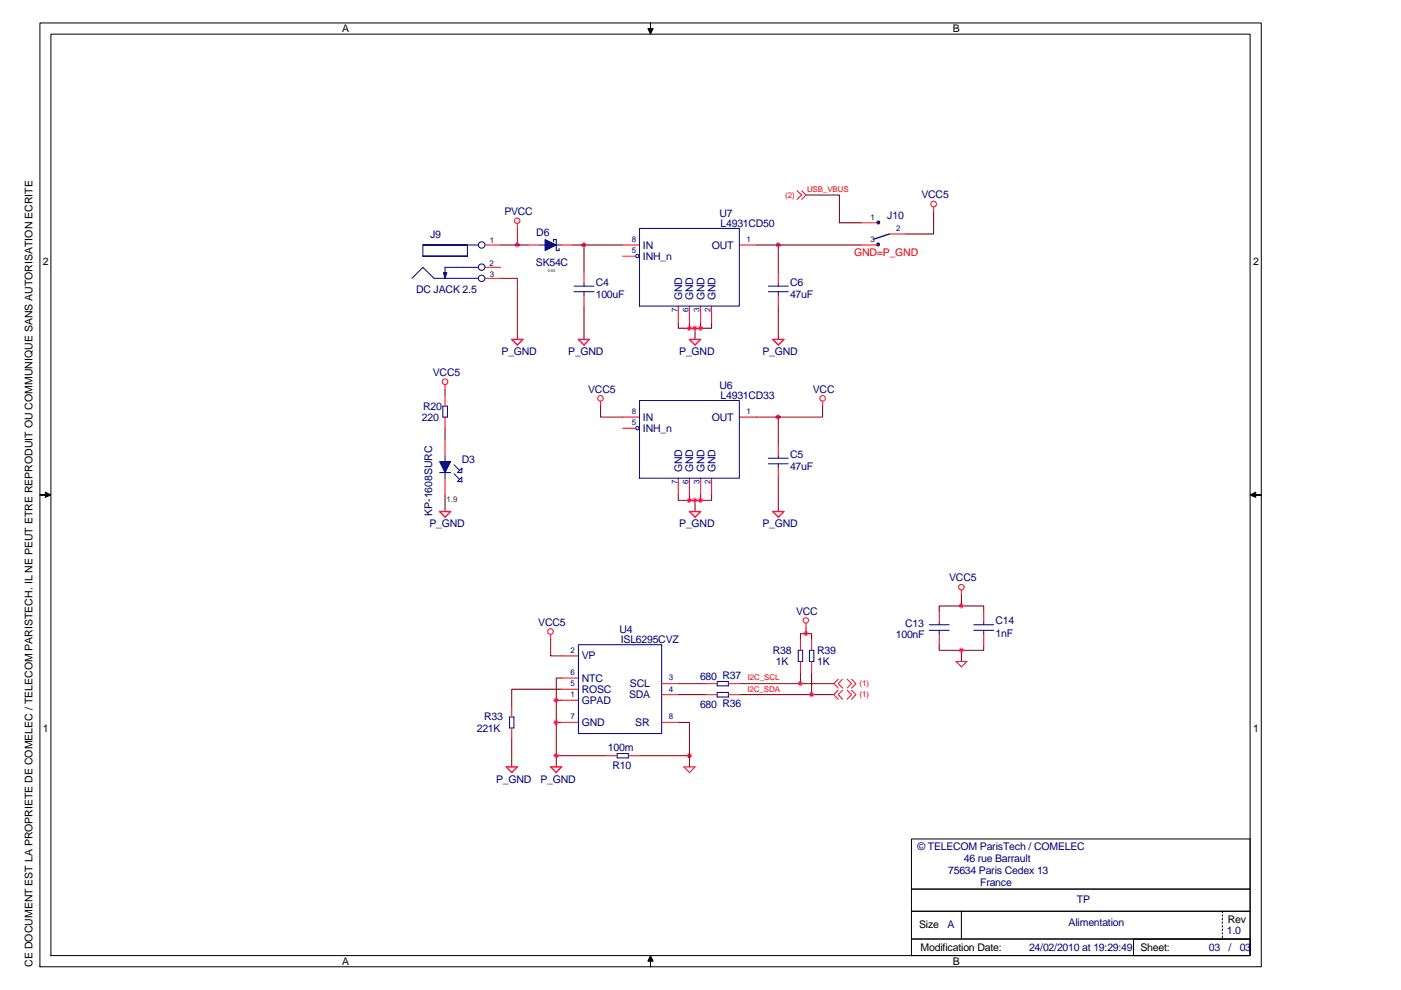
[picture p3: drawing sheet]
<svg xmlns="http://www.w3.org/2000/svg" width="297mm" height="210mm" viewBox="0 0 297 210" stroke-linecap="round" stroke-linejoin="round" font-family="sans-serif">
<path d="M106.2 59h3.5v13M109.7 48.4v3.5" fill="none" stroke="#800000" stroke-width=".21"/>
<circle cx="109.7" cy="51.9" r=".45" fill="#f0f"/>
<circle cx="109.7" cy="51.9" r=".45" fill="none" stroke="#f0f" stroke-width=".21"/>
<path d="M143.8 104.9v1.2h7.1v-1.2M148.5 104.9v1.2" fill="none" stroke="#800000" stroke-width=".21"/>
<circle cx="148.5" cy="106.1" r=".46" fill="#f0f"/>
<circle cx="148.5" cy="106.1" r=".46" fill="none" stroke="#f0f" stroke-width=".21"/>
<path d="M146.2 104.9v1.2" fill="none" stroke="#800000" stroke-width=".21"/>
<circle cx="146.1" cy="106.1" r=".45" fill="#f0f"/>
<circle cx="146.1" cy="106.1" r=".45" fill="none" stroke="#f0f" stroke-width=".21"/>
<path d="M147.4 106.1v2.4" fill="none" stroke="#800000" stroke-width=".21"/>
<circle cx="147.3" cy="106.1" r=".45" fill="#f0f"/>
<circle cx="147.3" cy="106.1" r=".45" fill="none" stroke="#f0f" stroke-width=".21"/>
<path d="M143.8 68.5v1.1h7.1v-1.1M148.5 68.5v1.1" fill="none" stroke="#800000" stroke-width=".21"/>
<circle cx="148.5" cy="69.6" r=".46" fill="#f0f"/>
<circle cx="148.5" cy="69.6" r=".46" fill="none" stroke="#f0f" stroke-width=".21"/>
<path d="M146.2 68.5v1.1" fill="none" stroke="#800000" stroke-width=".21"/>
<circle cx="146.1" cy="69.6" r=".45" fill="#f0f"/>
<circle cx="146.1" cy="69.6" r=".45" fill="none" stroke="#f0f" stroke-width=".21"/>
<path d="M147.4 69.6v2.4" fill="none" stroke="#800000" stroke-width=".21"/>
<circle cx="147.3" cy="69.6" r=".45" fill="#f0f"/>
<circle cx="147.3" cy="69.6" r=".45" fill="none" stroke="#f0f" stroke-width=".21"/>
<path d="M165 51.9v5.9M123.8 64.9v7.1" fill="none" stroke="#800000" stroke-width=".21"/>
<circle cx="165" cy="51.9" r=".45" fill="#f0f"/>
<circle cx="165" cy="51.9" r=".45" fill="none" stroke="#f0f" stroke-width=".21"/>
<path d="M160.3 51.9h22.4M165 64.9v7.1M165 88.4v5.9M165 101.4v7.1" fill="none" stroke="#800000" stroke-width=".21"/>
<circle cx="165" cy="88.4" r=".45" fill="#f0f"/>
<circle cx="165" cy="88.4" r=".45" fill="none" stroke="#f0f" stroke-width=".21"/>
<path d="M123.8 51.9v5.9M94.4 82.5v1.2M94.4 90.8v2.3M127.3 86.1v2.3h4.7M174.4 86.1v2.3h-14.1M94.4 104.9v3.6" fill="none" stroke="#800000" stroke-width=".21"/>
<circle cx="123.8" cy="51.9" r=".46" fill="#f0f"/>
<circle cx="123.8" cy="51.9" r=".46" fill="none" stroke="#f0f" stroke-width=".21"/>
<path d="M106.2 51.9h5.9M121.5 51.9h10.5M170.9 41.4h7.1v5.8h4.7M197.9 44.9v4.7h-5.8M117.9 153.2h1.2M119.1 143.8h-1.2v18.8" fill="none" stroke="#800000" stroke-width=".21"/>
<circle cx="117.9" cy="153.2" r=".46" fill="#f0f"/>
<circle cx="117.9" cy="153.2" r=".46" fill="none" stroke="#f0f" stroke-width=".21"/>
<path d="M116.8 135.5v3.6h2.3M199.1 129.6v-1.1h9.5v1.1M203.8 126.1v2.4M108.5 156.7v5.9M119.1 146.1h-10.6v3.5" fill="none" stroke="#800000" stroke-width=".21"/>
<circle cx="203.8" cy="128.4" r=".45" fill="#f0f"/>
<circle cx="203.8" cy="128.4" r=".45" fill="none" stroke="#f0f" stroke-width=".21"/>
<path d="M199.1 136.7v1.2h9.5v-1.2M203.8 137.9v2.4" fill="none" stroke="#800000" stroke-width=".21"/>
<circle cx="203.8" cy="137.9" r=".44" fill="#f0f"/>
<circle cx="203.8" cy="137.9" r=".44" fill="none" stroke="#f0f" stroke-width=".21"/>
<path d="M117.9 160.2h10.6" fill="none" stroke="#800000" stroke-width=".21"/>
<circle cx="117.9" cy="160.2" r=".46" fill="#f0f"/>
<circle cx="117.9" cy="160.2" r=".46" fill="none" stroke="#f0f" stroke-width=".21"/>
<path d="M135.6 160.2h10.6" fill="none" stroke="#800000" stroke-width=".21"/>
<circle cx="146.1" cy="160.2" r=".45" fill="#f0f"/>
<circle cx="146.1" cy="160.2" r=".45" fill="none" stroke="#f0f" stroke-width=".21"/>
<path d="M143.8 153.2h2.4v9.4M143.8 144.9h5.9M143.8 147.3h5.9M156.8 144.9h20M156.8 147.3h20M169.7 142.6v2.3" fill="none" stroke="#800000" stroke-width=".21"/>
<circle cx="169.7" cy="144.9" r=".45" fill="#f0f"/>
<circle cx="169.7" cy="144.9" r=".45" fill="none" stroke="#f0f" stroke-width=".21"/>
<path d="M172.1 142.6v4.7" fill="none" stroke="#800000" stroke-width=".21"/>
<circle cx="172.1" cy="147.3" r=".45" fill="#f0f"/>
<circle cx="172.1" cy="147.3" r=".45" fill="none" stroke="#f0f" stroke-width=".21"/>
<path d="M169.7 135.5v-1.1h2.4v1.1M170.9 133.2v1.2" fill="none" stroke="#800000" stroke-width=".21"/>
<circle cx="170.9" cy="134.3" r=".45" fill="#f0f"/>
<circle cx="170.9" cy="134.3" r=".45" fill="none" stroke="#f0f" stroke-width=".21"/>
<path d="M117.9 148.5h1.2" fill="none" stroke="#800000" stroke-width=".21"/>
<circle cx="117.9" cy="148.4" r=".46" fill="#f0f"/>
<circle cx="117.9" cy="148.4" r=".46" fill="none" stroke="#f0f" stroke-width=".21"/>
<g fill="none" stroke="#f00" stroke-width=".21">
<path d="M102.9 51.9h3.3M102.9 56.7h3.3M102.9 59h3.3M132 51.9h3.6M132 54.3h2.8M156.8 51.9h3.5M143.8 64.9v3.6M146.2 64.9v3.6M148.5 64.9v3.6M150.9 64.9v3.6M132 88.4h3.6M132 90.8h2.8"/>
<path d="M156.8 88.4h3.5M143.8 101.4v3.5M146.2 101.4v3.5M148.5 101.4v3.5M150.9 101.4v3.5"/>
</g>
<g fill="none" stroke="#000080" stroke-width=".21">
<path d="M87.3 59l2.4-2.3 2.3 2.3h9.4M89.7 54.3h9.4h-9.4M89.7 51.9h9.4h-9.4M89.7 51.9v2.4M94.1 51.9h7.3M99.1 51.9v2.4M101.4 56.7h-7v2.3M135.6 48.4h21.2v16.5h-21.2zM135.6 84.9h21.2v16.5h-21.2z"/>
<circle cx="102.1" cy="51.9" r=".69"/>
<circle cx="102.1" cy="56.6" r=".69"/>
<circle cx="102.1" cy="59" r=".69"/>
<circle cx="135.1" cy="54.3" r=".35"/>
<circle cx="135.1" cy="90.8" r=".35"/>
</g>
<path d="M94 57.8h.7l-.3 1.2z" fill="#000080"/>
<g fill="none" stroke="#000080" stroke-width=".21">
<path d="M94 57.8h.7l-.3 1.2zM121.7 60.7h4.2M121.7 61.8h4.2M123.8 60.2v.5M123.8 61.8v.8M162.9 60.7h4.2M162.9 61.8h4.2M165 60.2v.5M165 61.8v.8M94.4 96.7v1.2M96.3 98.6l1.1 1.1M97.9 99.3h.1"/>
<path d="M97.9 99.3v.9h-.9zM162.9 97.2h4.2M162.9 98.3h4.2M165 96.7v.5M165 98.3v.8M96.3 100.5l1.1 1.1M97 102.1l.9-.9v.9z"/>
</g>
<g fill="none" stroke="#f00" stroke-width=".21">
<path d="M109.7 47.5v.9M123.8 57.8v2.4M165 57.8v2.4M123.8 62.6v2.3M165 62.6v2.3M94.4 93.1v3.6M165 94.3v2.4M165 99.1v2.3M174.4 85.1v1M94.4 101.4v3.5"/>
<circle cx="109.6" cy="46.8" r=".59"/>
<circle cx="174.4" cy="84.5" r=".59"/>
</g>
<path d="M97.9 102.1h.1" fill="none" stroke="#0ff" stroke-width=".23"/>
<path d="M93.2 97.9h2.3l-1.1 2.3z" fill="#000080"/>
<path d="M114.4 51.9h1.2M117.3 50.8v.5M117.9 51.9h1.2M93.2 97.9h2.3l-1.1 2.3zM93.2 100.2h2.3M94.4 100.2v1.2" fill="none" stroke="#000080" stroke-width=".21"/>
<g fill="none" stroke="#f00" stroke-width=".21">
<path d="M112.1 51.9h2.3M119.1 51.9h2.4M197.9 43.9v1M94.4 81.6v.9M127.3 85.1v1"/>
<circle cx="197.9" cy="43.3" r=".59"/>
<circle cx="94.4" cy="80.9" r=".6"/>
<circle cx="127.3" cy="84.5" r=".59"/>
</g>
<g fill="#000">
<path d="M137.9 4.9v1.2h.6l-.6 1.1-.5-1.1h.5z" fill-rule="evenodd"/>
<path d="M8.5 104.9h1.1v-.5l1.2 .5-1.2 .6v-.6z" fill-rule="evenodd"/>
<path d="M265 104.9l1.2-.5v.5h1.2h-1.2v.6z" fill-rule="evenodd"/>
<path d="M137.9 202.6l.6 1.2h-.6v1.2v-1.2h-.5z" fill-rule="evenodd"/>
</g>
<g fill="none" stroke="#000" stroke-width=".21">
<path d="M8.5 4.9h258.9v200.1h-258.9zM10.8 7.2h254.2v195.4h-254.2zM137.9 4.9v1.2h.6l-.6 1.1-.5-1.1h.5zM8.5 104.9h1.1v-.5l1.2 .5-1.2 .6v-.6zM265 104.9l1.2-.5v.5h1.2h-1.2v.6zM193.2 177.9h71.8v10.6h-71.8zM193.2 199.1h71.8v3.5h-71.8zM193.2 188.5h71.8v4.7h-71.8zM193.2 193.2h71.8v5.9h-71.8zM203.8 193.2v5.9M240.3 199.1h24.7v3.5h-24.7zM259.2 193.2v.3"/>
<path d="M259.2 194v.3M259.2 194.7v.3M259.2 195.5v.3M259.2 196.2v.4M259.2 197v.3M259.2 197.7v.3M259.2 198.5v.3M137.9 202.6l.6 1.2h-.6v1.2v-1.2h-.5z"/>
</g>
<path d="M115.6 50.8l2.3 1.1-2.3 1.2z" fill="#000080"/>
<path d="M115.6 50.8l2.3 1.1-2.3 1.2zM117.3 50.8h.6v2.3h.6v-.4" fill="none" stroke="#000080" stroke-width=".21"/>
<path d="M169 40.4l1 1-1 .9M170 40.4l.9 1-.9 .9" fill="none" stroke="#f00" stroke-width=".21"/>
<circle cx="186.2" cy="47.2" r=".31" fill="#000080"/>
<circle cx="186.2" cy="47.2" r=".31" fill="none" stroke="#000080" stroke-width=".21"/>
<circle cx="186.2" cy="51.8" r=".31" fill="#000080"/>
<g fill="none" stroke="#000080" stroke-width=".21">
<path d="M93.9 86.1h1v2.3h-1zM122.6 136.7h17.7v18.8h-17.7zM169.2 137.9h1v2.4h-1zM171.6 137.9h.9v2.4h-.9zM197 132.5h4.2M197 133.6h4.2M199.1 132v.5M199.1 133.6v.8M206.5 132.5h4.2M206.5 133.6h4.2M208.6 132v.5M208.6 133.6v.8"/>
<path d="M108 152h1v2.3h-1zM130.8 159.8h2.4v.9h-2.4zM152.1 144.5h2.3v.9h-2.3zM152.1 146.8h2.3v1h-2.3z"/>
<circle cx="186.2" cy="51.8" r=".31"/>
</g>
<path d="M188.5 49.6l-3.1 1.1" fill="none" stroke="#000080" stroke-width=".28"/>
<g fill="none" stroke="#f00" stroke-width=".21">
<path d="M182.7 51.9h3.5M182.7 47.2h3.5M188.5 49.6h3.6M94.4 83.7v2.4M94.4 88.4v2.4M116.8 134.5v1M119.1 139.1h3.5M169.7 135.5v2.4M170.9 132.2v1M172.1 135.5v2.4M199.1 129.6v2.4M199.1 134.4v2.3"/>
<path d="M203.8 125.1v1M208.6 129.6v2.4M208.6 134.4v2.3M108.5 149.6v2.4M108.5 154.3v2.4M119.1 143.8h3.5M119.1 146.1h3.5M119.1 148.5h3.5M119.1 153.2h3.5M140.3 153.2h3.5M140.3 144.9h3.5M140.3 147.3h3.5"/>
<path d="M149.7 144.9h2.4M149.7 147.3h2.4M154.4 144.9h2.4M154.4 147.3h2.4M169.7 140.3v2.3M172.1 140.3v2.3M177.7 146.3l-.9 1 .9 1M177.7 144l-.9 .9 .9 1M178.6 146.3l-.9 1 .9 1M178.6 144l-.9 .9 .9 1M179.6 146.3l.9 1-.9 1M179.6 144l.9 .9-.9 1"/>
<path d="M180.5 146.3l1 1-1 1M180.5 144l1 .9-1 1M202.7 140.3h2.3l-1.2 1.1zM128.5 160.2h2.3M133.2 160.2h2.4M145 162.6h2.4l-1.2 1.2z"/>
<circle cx="116.7" cy="133.9" r=".6"/>
<circle cx="170.9" cy="131.5" r=".58"/>
<circle cx="203.8" cy="124.5" r=".59"/>
</g>
<path d="M108.5 72h2.4l-1.2 1.2zM122.6 72h2.4l-1.2 1.2zM146.2 72h2.3l-1.1 1.2zM163.8 72h2.4l-1.2 1.2zM93.2 108.5h2.3l-1.1 1.1zM146.2 108.5h2.3l-1.1 1.1zM163.8 108.5h2.4l-1.2 1.1zM107.3 162.6h2.4l-1.2 1.2zM116.8 162.6h2.3l-1.2 1.2z" fill="none" stroke="#f00" stroke-width=".28"/>
<g font-size="2.2">
<text x="72.6" y="6.8">A</text>
<text x="202.1" y="6.8">B</text>
<text x="9.1" y="56.2">2</text>
<text x="265.7" y="56.2">2</text>
<text x="9.1" y="155.1">1</text>
<text x="265.7" y="155.1">1</text>
<text x="194.9" y="196.7">Size</text>
<text x="260.3" y="195.7">Rev</text>
<text x="195.2" y="201.7">Modification Date:</text>
<text x="241.8" y="201.6">Sheet:</text>
<text x="6.9" y="205" transform="rotate(-90 6.9 205)">CE DOCUMENT EST LA PROPRIETE DE COMELEC / TELECOM PARISTECH. IL NE PEUT ETRE REPRODUIT OU COMMUNIQUE SANS AUTORISATION ECRITE</text>
<text x="72.6" y="204.6">A</text>
<text x="202.1" y="204.6">B</text>
</g>
<g font-size="2.2" fill="#000080">
<text x="195.4" y="42">VCC5</text>
<text x="106.9" y="45.6">PVCC</text>
<text x="152.6" y="46">U7</text>
<text x="188.1" y="46.4">J10</text>
<text x="91.2" y="50.5">J9</text>
<text x="113.7" y="50">D6</text>
<text x="136.3" y="52.7">IN</text>
<text x="150.9" y="52.7">OUT</text>
<text x="152.8" y="48.1">L4931CD50</text>
<text x="113.6" y="56.3">SK54C</text>
<text x="136.3" y="55">INH_n</text>
<text x="88.2" y="62.1">DC JACK 2.5</text>
<text x="126.3" y="63.2">100uF</text>
<text x="126.3" y="60.6">C4</text>
<text x="144.6" y="63.7" transform="rotate(-90 144.6 63.7)">GND</text>
<text x="147" y="63.7" transform="rotate(-90 147 63.7)">GND</text>
<text x="149.3" y="63.7" transform="rotate(-90 149.3 63.7)">GND</text>
<text x="151.7" y="63.7" transform="rotate(-90 151.7 63.7)">GND</text>
<text x="167.5" y="63.2">47uF</text>
<text x="167.5" y="60.6">C6</text>
<text x="106.3" y="75.3">P_GND</text>
<text x="120.5" y="75.3">P_GND</text>
<text x="144" y="75.3">P_GND</text>
<text x="161.7" y="75.3">P_GND</text>
<text x="91.8" y="79.7">VCC5</text>
<text x="124.7" y="83.2">VCC5</text>
<text x="152.6" y="82.5">U6</text>
<text x="172.3" y="83.2">VCC</text>
<text x="89.4" y="89.2">220</text>
<text x="89.7" y="86.8">R20</text>
<text x="136.3" y="89.2">IN</text>
<text x="150.9" y="89.2">OUT</text>
<text x="152.8" y="84.6">L4931CD33</text>
<text x="136.3" y="91.5">INH_n</text>
<text x="97.9" y="98.2">D3</text>
<text x="144.6" y="100.2" transform="rotate(-90 144.6 100.2)">GND</text>
<text x="147" y="100.2" transform="rotate(-90 147 100.2)">GND</text>
<text x="149.3" y="100.2" transform="rotate(-90 149.3 100.2)">GND</text>
<text x="151.7" y="100.2" transform="rotate(-90 151.7 100.2)">GND</text>
<text x="167.5" y="99.7">47uF</text>
<text x="167.5" y="97">C5</text>
<text x="91.1" y="111.8">P_GND</text>
<text x="91.6" y="109.4" transform="rotate(-90 91.6 109.4)">KP-1608SURC</text>
<text x="144" y="111.8">P_GND</text>
<text x="161.7" y="111.8">P_GND</text>
<text x="201.2" y="123.2">VCC5</text>
<text x="168.8" y="130.3">VCC</text>
<text x="114.1" y="132.6">VCC5</text>
<text x="131.4" y="134.2">U4</text>
<text x="131.6" y="136.4">ISL6295CVZ</text>
<text x="189.9" y="135.2">100nF</text>
<text x="191.9" y="132.9">C13</text>
<text x="211.1" y="132.4">C14</text>
<text x="211.1" y="135">1nF</text>
<text x="123.4" y="139.8">VP</text>
<text x="163.9" y="138.6">R38</text>
<text x="164.5" y="141">1K</text>
<text x="173.3" y="141">1K</text>
<text x="173.3" y="138.6">R39</text>
<text x="123.4" y="149.2">GPAD</text>
<text x="123.4" y="146.9">ROSC</text>
<text x="123.4" y="144.5">NTC</text>
<text x="133.4" y="148">SDA</text>
<text x="133.6" y="145.7">SCL</text>
<text x="148.4" y="144.1">680 R37</text>
<text x="101.1" y="155.1">221K</text>
<text x="102.7" y="152.7">R33</text>
<text x="123.4" y="153.9">GND</text>
<text x="134.7" y="153.9">SR</text>
<text x="148.4" y="150">680 R36</text>
<text x="128.9" y="159.3">100m</text>
<text x="105.2" y="165.9">P_GND</text>
<text x="114.6" y="165.9">P_GND</text>
<text x="129.8" y="163">R10</text>
<text x="194.5" y="180.3">© TELECOM ParisTech / COMELEC</text>
<text x="201" y="185.4">75634 Paris Cedex 13</text>
<text x="204.3" y="182.8">46 rue Barrault</text>
<text x="207.8" y="187.9">France</text>
<text x="228.3" y="191.6">TP</text>
<text x="200.9" y="196.7">A</text>
<text x="226.6" y="196.4">Alimentation</text>
<text x="218.2" y="201.7">24/02/2010 at 19:29:49</text>
<text x="256.3" y="201.6">03</text>
<text x="260.1" y="198.1">1.0</text>
<text x="260.5" y="201.6">/</text>
<text x="262.8" y="201.6">03</text>
</g>
<text font-size="2.2" fill="#f00" x="181.1" y="54.2">GND=P_GND</text>
<g font-size="1.7" fill="#f00">
<text x="166.5" y="41.9">(2)</text>
<text x="171.1" y="40.7">USB_VBUS</text>
<text x="158.5" y="146.6">I2C_SDA</text>
<text x="158.5" y="144.3">I2C_SCL</text>
<text x="182.2" y="147.9">(1)</text>
<text x="182.2" y="145.5">(1)</text>
</g>
<g font-size="1.7" fill="#000080">
<text x="184.6" y="46.6">1</text>
<text x="103.9" y="51.6">1</text>
<text x="133.9" y="53.6">5</text>
<text x="133.9" y="51.3">8</text>
<text x="158.2" y="51.3">1</text>
<text x="184.6" y="51.3">3</text>
<text x="190" y="48.9">2</text>
<text x="103.8" y="56.3">2</text>
<text x="103.9" y="58.6">3</text>
<text x="143.6" y="66.2" transform="rotate(-90 143.6 66.2)">7</text>
<text x="146" y="66.2" transform="rotate(-90 146 66.2)">6</text>
<text x="148.3" y="66.2" transform="rotate(-90 148.3 66.2)">3</text>
<text x="150.7" y="66.2" transform="rotate(-90 150.7 66.2)">2</text>
<text x="133.9" y="87.8">8</text>
<text x="158.2" y="87.8">1</text>
<text x="133.9" y="90.1">5</text>
<text x="143.6" y="102.7" transform="rotate(-90 143.6 102.7)">7</text>
<text x="146" y="102.7" transform="rotate(-90 146 102.7)">6</text>
<text x="148.3" y="102.7" transform="rotate(-90 148.3 102.7)">3</text>
<text x="150.7" y="102.7" transform="rotate(-90 150.7 102.7)">2</text>
<text x="121" y="138.4">2</text>
<text x="121" y="143.1">6</text>
<text x="121" y="145.5">5</text>
<text x="121" y="147.8">1</text>
<text x="141.8" y="146.6">4</text>
<text x="141.8" y="144.3">3</text>
<text x="121" y="152.5">7</text>
<text x="141.8" y="152.5">8</text>
</g>
<text font-size="1.7" fill="#008000" x="94.7" y="106.4">1.9</text>
<text font-size=".8" fill="#008000" x="116.1" y="57.7">0.55</text>
</svg>
